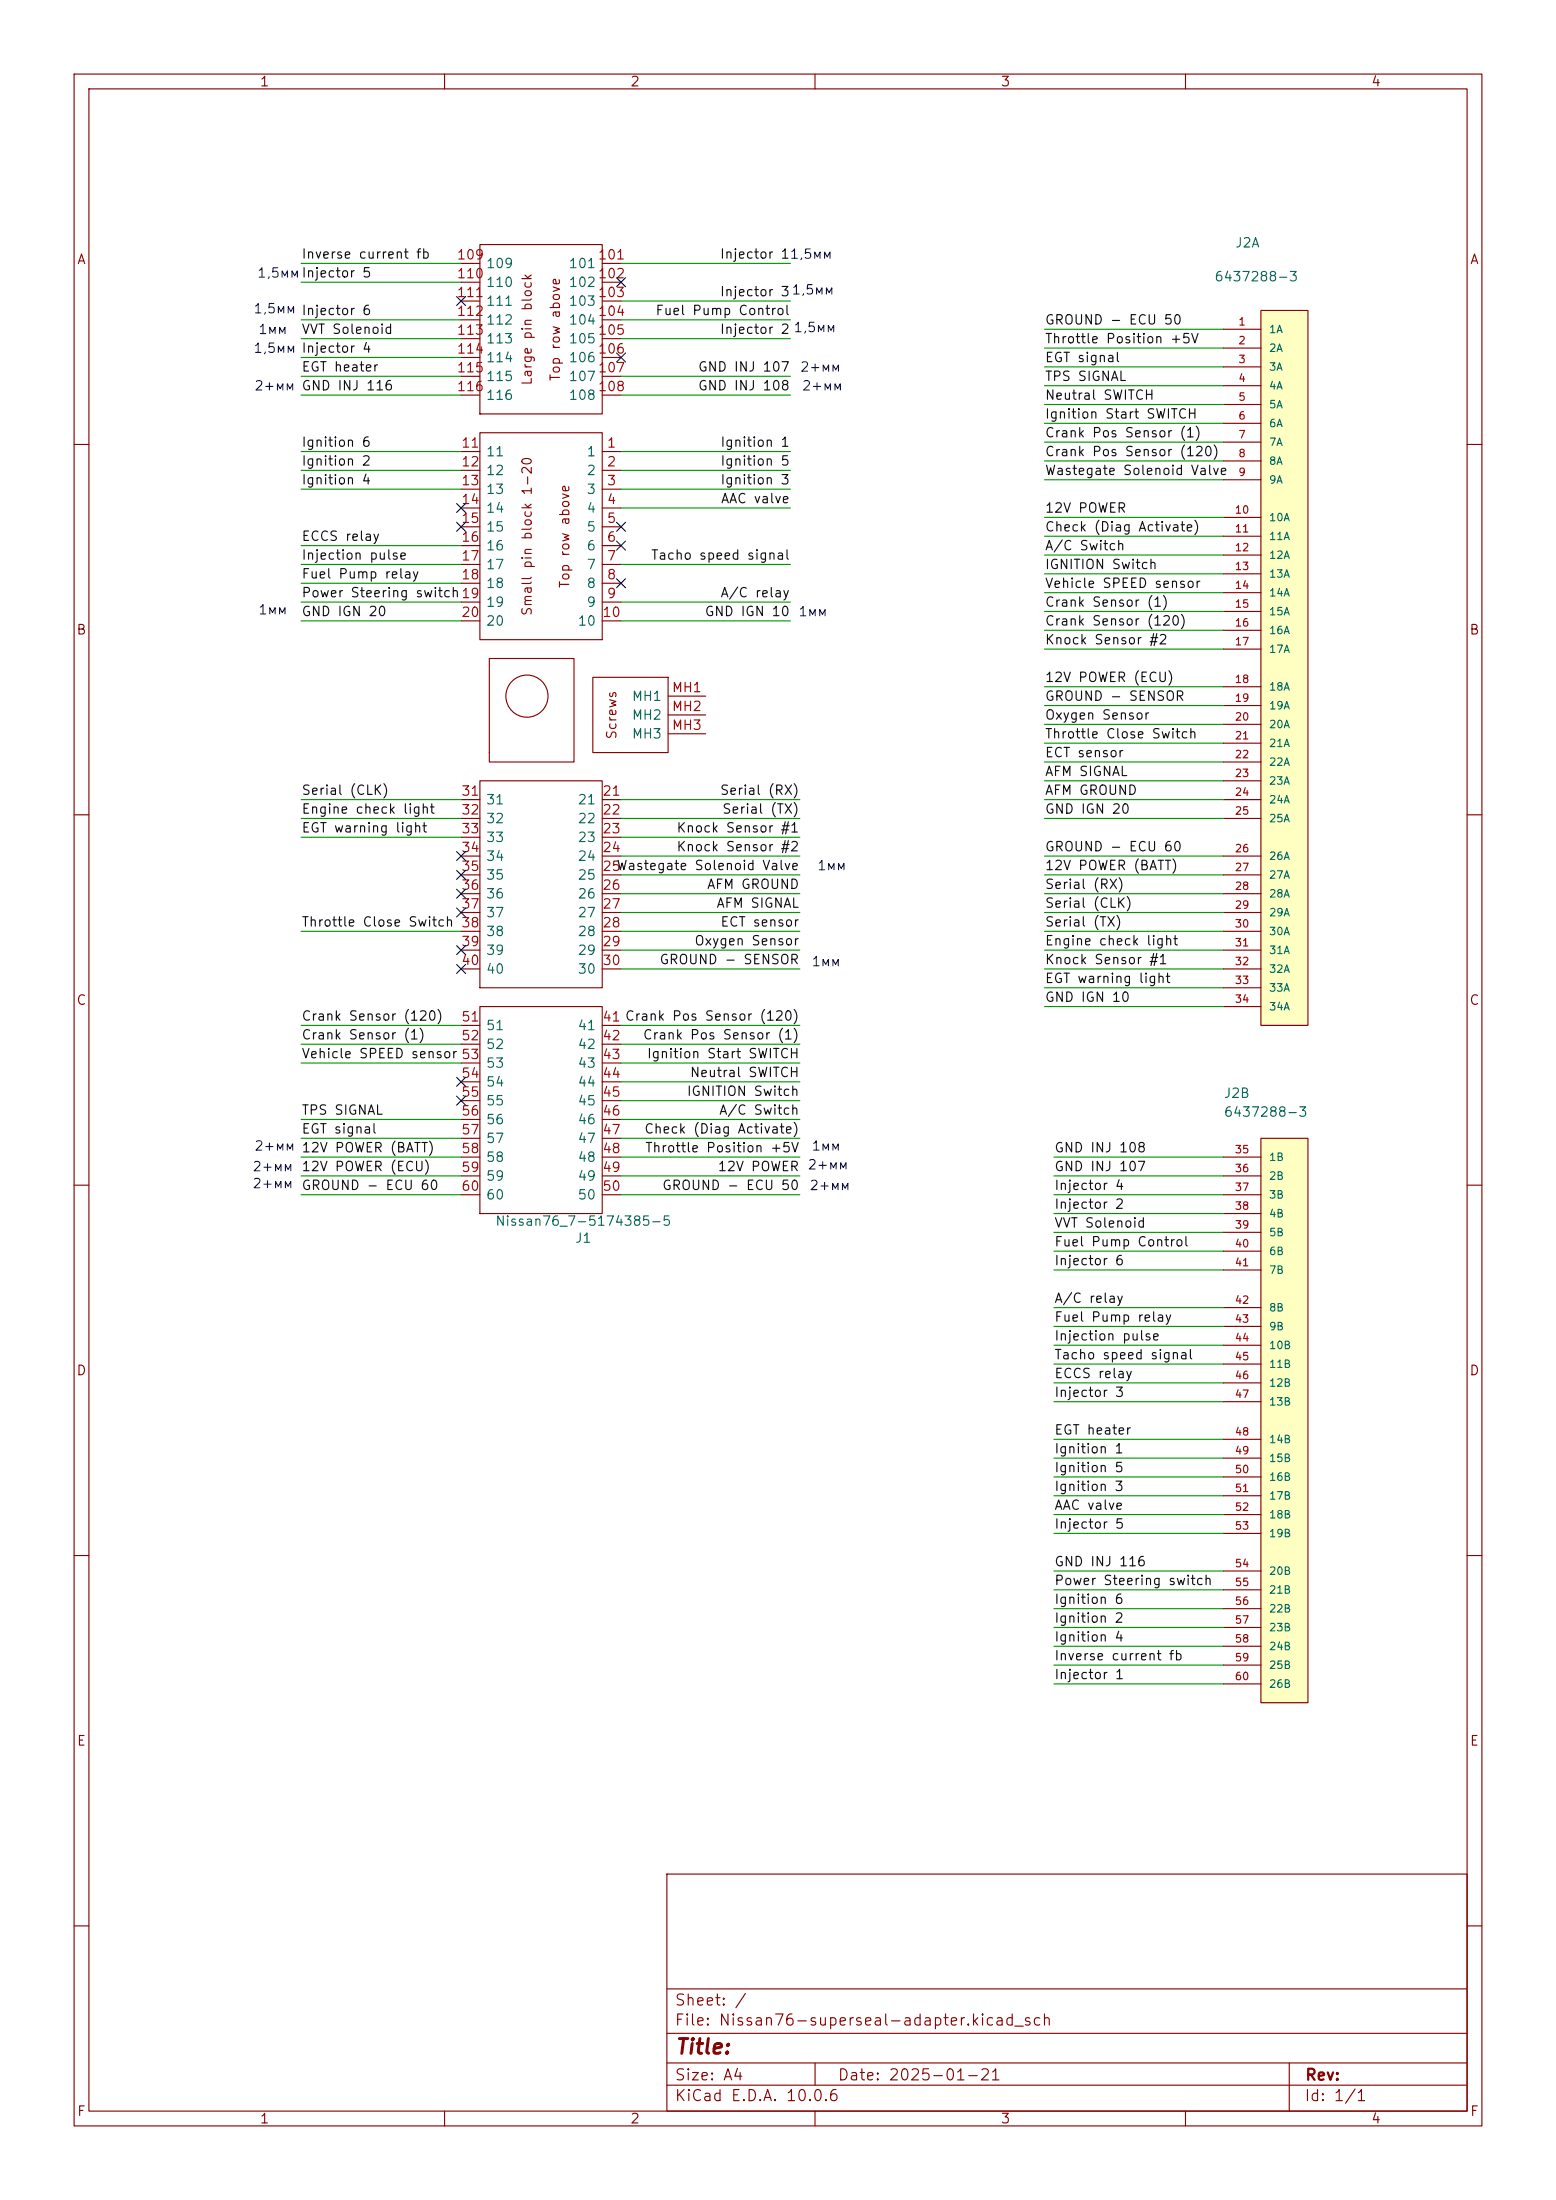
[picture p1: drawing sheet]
<svg xmlns="http://www.w3.org/2000/svg" width="210mm" height="297mm" viewBox="0 0 210 297" stroke-linecap="round" stroke-linejoin="round" font-family="sans-serif">
<g fill="none" stroke="#840000" stroke-width=".15">
<path d="M10 10h190v277h-190zM12 12h186v273h-186zM60 10v2M110 10v2M160 10v2M62.2 35.6h2.6M62.2 38.1h2.6M64.8 33h16.5v22.9h-16.5zM81.3 35.6h2.5M81.3 38.1h2.5M62.2 40.6h2.6M62.2 43.2h2.6"/>
<path d="M62.2 45.7h2.6M62.2 48.3h2.6M62.2 50.8h2.6M62.2 53.3h2.6M64.8 58.4h16.5v28h-16.5zM64.8 55.9h.1M81.3 40.6h2.5M81.3 43.2h2.5M81.3 45.7h2.5M81.3 48.3h2.5M81.3 50.8h2.5M81.3 53.3h2.5"/>
<path d="M10 60h2M62.2 61h2.6M62.2 63.5h2.6M62.2 66h2.6M62.2 68.6h2.6M62.2 71.1h2.6M62.2 73.7h2.6M62.2 76.2h2.6M62.2 78.7h2.6M81.3 61h2.5M81.3 63.5h2.5M81.3 66h2.5"/>
<path d="M81.3 68.6h2.5M81.3 71.1h2.5M81.3 73.7h2.5M81.3 76.2h2.5M81.3 78.7h2.5M198 60h2M62.2 81.3h2.6M62.2 83.8h2.6M66 88.9h11.5v14h-11.5zM80 91.4h10.2v10.2h-10.2zM81.3 81.3h2.5M81.3 83.8h2.5"/>
<path d="M90.2 94h5M90.2 96.5h5M90.2 99.1h5M10 110h2M62.2 108h2.6M62.2 110.5h2.6M62.2 113h2.6M62.2 115.6h2.6M62.2 118.1h2.6M64.8 105.4h16.5v28h-16.5zM81.3 108h2.5M81.3 110.5h2.5"/>
<path d="M81.3 113h2.5M81.3 115.6h2.5M81.3 118.1h2.5M198 110h2M62.2 120.7h2.6M62.2 123.2h2.6M62.2 125.7h2.6M62.2 128.3h2.6M62.2 130.8h2.6M62.2 138.4h2.6M64.8 135.9h16.5v27.9h-16.5zM81.3 120.7h2.5"/>
<path d="M81.3 123.2h2.5M81.3 125.7h2.5M81.3 128.3h2.5M81.3 130.8h2.5M81.3 138.4h2.5M10 160h2M62.2 141h2.6M62.2 143.5h2.6M62.2 146.1h2.6M62.2 148.6h2.6M62.2 151.1h2.6M62.2 153.7h2.6"/>
<path d="M62.2 156.2h2.6M62.2 158.8h2.6M81.3 141h2.5M81.3 143.5h2.5M81.3 146.1h2.5M81.3 148.6h2.5M81.3 151.1h2.5M81.3 153.7h2.5M81.3 156.2h2.5M81.3 158.8h2.5M198 160h2M62.2 161.3h2.6"/>
<path d="M64.8 163.8h.1M81.3 161.3h2.5M10 210h2M198 210h2M90 253h108v32h-108zM10 260h2M90 278.5h108M90 274.5h108M90 268.5h108M110 278.5v3M174 278.5v6.5M198 260h2"/>
<path d="M60 285v2M90 281.5h108M110 285v2M160 285v2"/>
<circle cx="71.1" cy="94" r="2.84"/>
</g>
<path d="M170.2 153.7h6.3v76.2h-6.3z" fill="#ffffc2"/>
<g fill="none" stroke="#840000" stroke-width=".15">
<path d="M165.1 156.2h5.1M165.1 158.8h5.1M170.2 153.7h6.3v76.2h-6.3zM165.1 161.3h5.1M165.1 163.8h5.1M165.1 166.4h5.1M165.1 168.9h5.1M165.1 171.5h5.1M165.1 176.5h5.1M165.1 179.1h5.1M165.1 181.6h5.1M165.1 184.2h5.1"/>
<path d="M165.1 186.7h5.1M165.1 189.2h5.1M165.1 194.3h5.1M165.1 196.9h5.1M165.1 199.4h5.1M165.1 201.9h5.1M165.1 204.5h5.1M165.1 207h5.1M165.1 212.1h5.1M165.1 214.6h5.1M165.1 217.2h5.1M165.1 219.7h5.1"/>
<path d="M165.1 222.2h5.1M165.1 224.8h5.1M165.1 227.3h5.1"/>
</g>
<path d="M170.2 41.9h6.3v96.5h-6.3z" fill="#ffffc2"/>
<g fill="none" stroke="#840000" stroke-width=".15">
<path d="M165.1 44.5h5.1M165.1 47h5.1M165.1 49.5h5.1M165.1 52.1h5.1M165.1 54.6h5.1M165.1 57.2h5.1M165.1 59.7h5.1M170.2 41.9h6.3v96.5h-6.3zM165.1 62.2h5.1M165.1 64.8h5.1M165.1 69.9h5.1M165.1 72.4h5.1"/>
<path d="M165.1 74.9h5.1M165.1 77.5h5.1M165.1 80h5.1M165.1 82.6h5.1M165.1 85.1h5.1M165.1 87.6h5.1M165.1 92.7h5.1M165.1 95.3h5.1M165.1 97.8h5.1M165.1 100.3h5.1M165.1 102.9h5.1M165.1 105.4h5.1"/>
<path d="M165.1 108h5.1M165.1 110.5h5.1M165.1 115.6h5.1M165.1 118.1h5.1M165.1 120.7h5.1M165.1 123.2h5.1M165.1 125.7h5.1M165.1 128.3h5.1M165.1 130.8h5.1M165.1 133.4h5.1M165.1 135.9h5.1"/>
</g>
<g fill="none" stroke="#009600" stroke-width=".15">
<path d="M40.6 35.6h21.6M40.6 38.1h21.6M83.8 35.6h22.9M40.6 53.3h21.6M40.6 45.7h21.6M40.6 43.2h21.6M40.6 50.8h21.6M40.6 48.3h21.6M83.8 40.6h22.9M83.8 53.3h22.9M83.8 45.7h22.9M83.8 43.2h22.9"/>
<path d="M83.8 50.8h22.9M141 54.6h24.1M141 59.7h24.1M141 57.2h24.1M141 49.5h24.1M141 52.1h24.1M141 44.5h24.1M141 47h24.1M40.6 63.5h21.6M40.6 66h21.6M40.6 61h21.6M40.6 76.2h21.6"/>
<path d="M40.6 78.7h21.6M40.6 73.7h21.6M83.8 63.5h22.9M83.8 66h22.9M83.8 61h22.9M83.8 68.6h22.9M83.8 76.2h22.9M141 62.2h24.1M141 77.5h24.1M141 72.4h24.1M141 64.8h24.1M141 69.9h24.1"/>
<path d="M141 74.9h24.1M40.6 83.8h21.6M40.6 81.3h21.6M83.8 83.8h22.9M83.8 81.3h22.9M141 80h24.1M141 85.1h24.1M141 82.6h24.1M141 87.6h24.1M141 95.3h24.1M141 92.7h24.1M141 97.8h24.1"/>
<path d="M40.6 113h21.6M40.6 110.5h21.6M40.6 108h21.6M83.8 118.1h24.1M83.8 115.6h24.1M83.8 113h24.1M83.8 110.5h24.1M83.8 108h24.1M141 118.1h24.1M141 115.6h24.1M141 110.5h24.1M141 108h24.1"/>
<path d="M141 105.4h24.1M141 102.9h24.1M141 100.3h24.1M40.6 125.7h21.6M40.6 138.4h21.6M83.8 130.8h24.1M83.8 120.7h24.1M83.8 128.3h24.1M83.8 125.7h24.1M83.8 138.4h24.1M83.8 123.2h24.1M141 130.8h24.1"/>
<path d="M141 120.7h24.1M141 128.3h24.1M141 125.7h24.1M141 123.2h24.1M141 135.9h24.1M141 133.4h24.1M40.6 141h21.6M40.6 143.5h21.6M40.6 156.2h21.6M40.6 158.8h21.6M40.6 153.7h21.6M40.6 151.1h21.6"/>
<path d="M83.8 141h24.1M83.8 143.5h24.1M83.8 156.2h24.1M83.8 158.8h24.1M83.8 153.7h24.1M83.8 151.1h24.1M83.8 146.1h24.1M83.8 148.6h24.1M142.2 156.2h22.9M142.2 158.8h22.9M40.6 161.3h21.6M83.8 161.3h24.1"/>
<path d="M142.2 161.3h22.9M142.2 168.9h22.9M142.2 166.4h22.9M142.2 171.5h22.9M142.2 163.8h22.9M142.2 179.1h22.9M142.2 176.5h22.9M142.2 189.2h22.9M142.2 184.2h22.9M142.2 181.6h22.9M142.2 186.7h22.9M142.2 199.4h22.9"/>
<path d="M142.2 194.3h22.9M142.2 196.9h22.9M142.2 214.6h22.9M142.2 212.1h22.9M142.2 219.7h22.9M142.2 217.2h22.9M142.2 204.5h22.9M142.2 201.9h22.9M142.2 207h22.9M142.2 227.3h22.9M142.2 222.2h22.9M142.2 224.8h22.9"/>
</g>
<g fill="none" stroke="#000084" stroke-width=".15">
<path d="M83.2 37.5l1.2 1.2M84.4 37.5l-1.2 1.2M61.6 40l1.2 1.2M62.8 40l-1.2 1.2M83.2 47.7l1.2 1.2M84.4 47.7l-1.2 1.2M61.6 70.5l1.2 1.2M61.6 68l1.2 1.2M62.8 70.5l-1.2 1.2M62.8 68l-1.2 1.2M83.2 70.5l1.2 1.2M83.2 78.1l1.2 1.2"/>
<path d="M83.2 73.1l1.2 1.2M84.4 70.5l-1.2 1.2M84.4 78.1l-1.2 1.2M84.4 73.1l-1.2 1.2M61.6 117.5l1.2 1.2M61.6 115l1.2 1.2M62.8 117.5l-1.2 1.2M62.8 115l-1.2 1.2M61.6 127.7l1.2 1.2M61.6 130.2l1.2 1.2M61.6 122.6l1.2 1.2M61.6 120l1.2 1.3"/>
<path d="M62.8 127.7l-1.2 1.2M62.8 130.2l-1.2 1.2M62.8 122.6l-1.2 1.2M62.8 120l-1.2 1.3M61.6 145.4l1.2 1.3M61.6 148l1.2 1.2M62.8 145.4l-1.2 1.3M62.8 148l-1.2 1.2"/>
</g>
<text font-size="2" fill="#840000" x="91" y="277.8">Title:</text>
<g font-size="1.5" fill="#840000">
<text x="91" y="273.8">File: Nissan76-superseal-adapter.kicad_sch</text>
<text x="91" y="271.1">Sheet: /</text>
<text x="91" y="281.2">Size: A4</text>
<text x="113" y="281.2">Date: 2025-01-21</text>
<text x="176.1" y="281.2">Rev:</text>
<text x="91" y="284">KiCad E.D.A. 10.0.6</text>
<text x="176" y="284">Id: 1/1</text>
</g>
<g font-size="1.3" fill="#840000">
<text x="35" y="12">1</text>
<text x="85" y="12">2</text>
<text x="135" y="12">3</text>
<text x="185" y="12">4</text>
<text x="10.3" y="36">A</text>
<text x="198.3" y="36">A</text>
<text x="72.1" y="52.1" transform="rotate(-90 72.1 52.1)">Large pin block</text>
<text x="75.9" y="51.6" transform="rotate(-90 75.9 51.6)">Top row above</text>
<text x="72.1" y="83.3" transform="rotate(-90 72.1 83.3)">Small pin block 1-20</text>
<text x="77.2" y="79.5" transform="rotate(-90 77.2 79.5)">Top row above</text>
<text x="10.2" y="86">B</text>
<text x="198.2" y="86">B</text>
<text x="83.5" y="99.9" transform="rotate(-90 83.5 99.9)">Screws</text>
<text x="10.2" y="136">C</text>
<text x="198.2" y="136">C</text>
<text x="10.2" y="186">D</text>
<text x="198.2" y="186">D</text>
<text x="10.3" y="236">E</text>
<text x="198.3" y="236">E</text>
<text x="10.3" y="286">F</text>
<text x="35" y="287">1</text>
<text x="85" y="287">2</text>
<text x="135" y="287">3</text>
<text x="185" y="287">4</text>
<text x="198.3" y="286">F</text>
</g>
<g font-size="1.3" fill="#0f0f0f">
<text x="40.6" y="35.2">Inverse current fb</text>
<text x="97.1" y="35.2">Injector 11,5мм</text>
<text x="97.1" y="40.3">Injector 31,5мм</text>
<text x="40.6" y="45.4">VVT Solenoid</text>
<text x="88.4" y="42.9">Fuel Pump Control</text>
<text x="97.1" y="45.4">Injector 2</text>
<text x="140.9" y="46.7">Throttle Position +5V</text>
<text x="140.9" y="44.1">GROUND - ECU 50</text>
<text x="40.6" y="50.5">EGT heater</text>
<text x="94.1" y="50.5">GND INJ 107</text>
<text x="94.1" y="53">GND INJ 108</text>
<text x="140.9" y="49.2">EGT signal</text>
<text x="140.9" y="51.8">TPS SIGNAL</text>
<text x="140.9" y="59.4">Crank Pos Sensor (1)</text>
<text x="140.9" y="54.3">Neutral SWITCH</text>
<text x="140.9" y="56.8">Ignition Start SWITCH</text>
<text x="40.6" y="60.6">Ignition 6</text>
<text x="40.6" y="63.2">Ignition 2</text>
<text x="40.6" y="65.7">Ignition 4</text>
<text x="97.1" y="65.7">Ignition 3</text>
<text x="97.1" y="63.2">Ignition 5</text>
<text x="97.1" y="60.6">Ignition 1</text>
<text x="140.9" y="61.9">Crank Pos Sensor (120)</text>
<text x="140.9" y="64.5">Wastegate Solenoid Valve</text>
<text x="97.2" y="68.3">AAC valve</text>
<text x="140.9" y="69.5">12V POWER</text>
<text x="40.6" y="75.9">Injection pulse</text>
<text x="40.6" y="73.3">ECCS relay</text>
<text x="87.8" y="75.9">Tacho speed signal</text>
<text x="140.9" y="72.1">Check (Diag Activate)</text>
<text x="140.9" y="74.6">A/C Switch</text>
<text x="140.9" y="77.2">IGNITION Switch</text>
<text x="40.6" y="78.4">Fuel Pump relay</text>
<text x="40.6" y="83.5">GND IGN 20</text>
<text x="40.6" y="81">Power Steering switch19</text>
<text x="95" y="83.5">GND IGN 10</text>
<text x="97.1" y="81">A/C relay</text>
<text x="140.9" y="79.7">Vehicle SPEED sensor</text>
<text x="140.9" y="82.2">Crank Sensor (1)</text>
<text x="140.9" y="84.8">Crank Sensor (120)</text>
<text x="140.9" y="87.3">Knock Sensor #2</text>
<text x="140.9" y="94.9">GROUND - SENSOR</text>
<text x="140.9" y="92.4">12V POWER (ECU)</text>
<text x="140.9" y="97.5">Oxygen Sensor</text>
<text x="140.9" y="100">Throttle Close Switch</text>
<text x="40.6" y="107.6">Serial (CLK)</text>
<text x="97.1" y="107.6">Serial (RX)</text>
<text x="140.9" y="102.6">ECT sensor</text>
<text x="140.9" y="105.1">AFM SIGNAL</text>
<text x="140.9" y="107.6">AFM GROUND</text>
<text x="40.6" y="110.2">Engine check light</text>
<text x="40.6" y="112.7">EGT warning light</text>
<text x="91.2" y="112.7">Knock Sensor #1</text>
<text x="97.4" y="110.2">Serial (TX)</text>
<text x="140.9" y="110.2">GND IGN 20</text>
<text x="83.1" y="117.8">Wastegate Solenoid Valve</text>
<text x="91.2" y="115.3">Knock Sensor #2</text>
<text x="140.9" y="117.8">12V POWER (BATT)</text>
<text x="140.9" y="115.3">GROUND - ECU 60</text>
<text x="40.6" y="125.4">Throttle Close Switch 38</text>
<text x="95.3" y="120.3">AFM GROUND</text>
<text x="96.6" y="122.9">AFM SIGNAL</text>
<text x="97.1" y="125.4">ECT sensor</text>
<text x="140.9" y="120.3">Serial (RX)</text>
<text x="140.9" y="125.4">Serial (TX)</text>
<text x="140.9" y="122.9">Serial (CLK)</text>
<text x="88.9" y="130.5">GROUND - SENSOR</text>
<text x="93.6" y="128">Oxygen Sensor</text>
<text x="140.9" y="128">Engine check light</text>
<text x="140.9" y="130.5">Knock Sensor #1</text>
<text x="140.9" y="133">EGT warning light</text>
<text x="140.9" y="135.6">GND IGN 10</text>
<text x="40.6" y="143.2">Vehicle SPEED sensor 53</text>
<text x="40.6" y="138.1">Crank Sensor (120)</text>
<text x="40.6" y="140.7">Crank Sensor (1)</text>
<text x="86.7" y="140.7">Crank Pos Sensor (1)</text>
<text x="87.2" y="143.2">Ignition Start SWITCH</text>
<text x="92.6" y="148.3">IGNITION Switch</text>
<text x="93" y="145.7">Neutral SWITCH</text>
<text x="40.6" y="150.8">TPS SIGNAL</text>
<text x="40.6" y="153.4">EGT signal</text>
<text x="86.9" y="153.4">Check (Diag Activate)</text>
<text x="87" y="155.9">Throttle Position +5V</text>
<text x="97" y="150.8">A/C Switch</text>
<text x="142.2" y="155.9">GND INJ 108</text>
<text x="40.6" y="161">GROUND - ECU 60</text>
<text x="40.6" y="158.4">12V POWER (ECU)</text>
<text x="89.3" y="161">GROUND - ECU 50</text>
<text x="96.8" y="158.4">12V POWER</text>
<text x="142.2" y="158.4">GND INJ 107</text>
<text x="142.2" y="161">Injector 4</text>
<text x="142.2" y="166.1">VVT Solenoid</text>
<text x="142.2" y="163.5">Injector 2</text>
<text x="142.2" y="171.1">Injector 6</text>
<text x="142.2" y="168.6">Fuel Pump Control</text>
<text x="142.2" y="178.8">Fuel Pump relay</text>
<text x="142.2" y="176.2">A/C relay</text>
<text x="142.2" y="183.8">Tacho speed signal</text>
<text x="142.2" y="181.3">Injection pulse</text>
<text x="142.2" y="186.4">ECCS relay</text>
<text x="142.2" y="188.9">Injector 3</text>
<text x="142.2" y="194">EGT heater</text>
<text x="142.2" y="196.5">Ignition 1</text>
<text x="142.2" y="199.1">Ignition 5</text>
<text x="142.2" y="201.6">Ignition 3</text>
<text x="142.2" y="206.7">Injector 5</text>
<text x="142.2" y="204.2">AAC valve</text>
<text x="142.2" y="214.3">Power Steering switch</text>
<text x="142.2" y="211.8">GND INJ 116</text>
<text x="142.2" y="216.9">Ignition 6</text>
<text x="142.2" y="219.4">Ignition 2</text>
<text x="142.2" y="221.9">Ignition 4</text>
<text x="142.2" y="224.5">Inverse current fb</text>
<text x="142.2" y="227">Injector 1</text>
</g>
<g font-size="1.3" fill="#a90000">
<text x="61.6" y="35.3">109</text>
<text x="80.6" y="35.3">101</text>
<text x="61.6" y="37.9">110</text>
<text x="61.6" y="40.4">111</text>
<text x="80.6" y="37.9">102</text>
<text x="80.6" y="40.4">103</text>
<text x="61.6" y="43">112</text>
<text x="61.6" y="45.5">113</text>
<text x="80.6" y="43">104</text>
<text x="80.6" y="45.5">105</text>
<text x="61.6" y="48">114</text>
<text x="61.6" y="50.6">115</text>
<text x="61.6" y="53.1">116</text>
<text x="80.6" y="48">106</text>
<text x="80.6" y="50.6">107</text>
<text x="80.6" y="53.1">108</text>
<text x="62.2" y="60.7">11</text>
<text x="62.2" y="63.3">12</text>
<text x="62.2" y="65.8">13</text>
<text x="81.8" y="60.7">1</text>
<text x="81.8" y="63.3">2</text>
<text x="81.8" y="65.8">3</text>
<text x="62.2" y="68.4">14</text>
<text x="62.2" y="70.9">15</text>
<text x="81.8" y="68.4">4</text>
<text x="81.8" y="70.9">5</text>
<text x="62.2" y="73.4">16</text>
<text x="62.2" y="76">17</text>
<text x="81.8" y="73.4">6</text>
<text x="81.8" y="76">7</text>
<text x="62.2" y="78.5">18</text>
<text x="62.2" y="83.6">20</text>
<text x="81.2" y="83.6">10</text>
<text x="81.8" y="78.5">8</text>
<text x="81.8" y="81.1">9</text>
<text x="90.6" y="93.8">MH1</text>
<text x="90.6" y="96.3">MH2</text>
<text x="90.6" y="98.8">MH3</text>
<text x="62.2" y="107.7">31</text>
<text x="81.2" y="107.7">21</text>
<text x="62.2" y="110.3">32</text>
<text x="62.2" y="112.8">33</text>
<text x="81.2" y="110.3">22</text>
<text x="81.2" y="112.8">23</text>
<text x="62.2" y="115.4">34</text>
<text x="62.2" y="117.9">35</text>
<text x="81.2" y="115.4">24</text>
<text x="81.2" y="117.9">25</text>
<text x="62.2" y="120.4">36</text>
<text x="62.2" y="123">37</text>
<text x="81.2" y="120.4">26</text>
<text x="81.2" y="123">27</text>
<text x="81.2" y="125.5">28</text>
<text x="62.2" y="128.1">39</text>
<text x="62.2" y="130.6">40</text>
<text x="81.2" y="128.1">29</text>
<text x="81.2" y="130.6">30</text>
<text x="62.2" y="138.2">51</text>
<text x="62.2" y="140.8">52</text>
<text x="81.2" y="138.2">41 Crank Pos Sensor (120)</text>
<text x="81.2" y="140.8">42</text>
<text x="81.2" y="143.3">43</text>
<text x="62.2" y="145.8">54</text>
<text x="62.2" y="148.4">55</text>
<text x="81.2" y="145.8">44</text>
<text x="81.2" y="148.4">45</text>
<text x="62.2" y="150.9">56</text>
<text x="62.2" y="153.5">57</text>
<text x="62.2" y="156">58</text>
<text x="81.2" y="150.9">46</text>
<text x="81.2" y="153.5">47</text>
<text x="81.2" y="156">48</text>
<text x="62.2" y="158.5">59</text>
<text x="62.2" y="161.1">60</text>
<text x="81.2" y="158.5">49</text>
<text x="81.2" y="161.1">50</text>
</g>
<g font-size="1.3" fill="#006464">
<text x="166.6" y="33.7">J2A</text>
<text x="65.5" y="36.5">109</text>
<text x="65.5" y="39.1">110</text>
<text x="65.5" y="41.6">111</text>
<text x="76.7" y="36.5">101</text>
<text x="76.7" y="39.1">102</text>
<text x="76.7" y="41.6">103</text>
<text x="163.8" y="38.3">6437288-3</text>
<text x="65.5" y="44.1">112</text>
<text x="65.5" y="46.7">113</text>
<text x="76.7" y="44.1">104</text>
<text x="76.7" y="46.7">105</text>
<text x="65.5" y="49.2">114</text>
<text x="65.5" y="51.8">115</text>
<text x="76.7" y="49.2">106</text>
<text x="76.7" y="51.8">107</text>
<text x="65.5" y="54.3">116</text>
<text x="76.7" y="54.3">108</text>
<text x="65.5" y="61.9">11</text>
<text x="65.5" y="64.5">12</text>
<text x="79.1" y="61.9">1</text>
<text x="79.1" y="64.5">2</text>
<text x="65.5" y="67">13</text>
<text x="65.5" y="69.5">14</text>
<text x="79.1" y="67">3</text>
<text x="79.1" y="69.5">4</text>
<text x="65.5" y="72.1">15</text>
<text x="65.5" y="74.6">16</text>
<text x="65.5" y="77.2">17</text>
<text x="79.1" y="72.1">5</text>
<text x="79.1" y="74.6">6</text>
<text x="79.1" y="77.2">7</text>
<text x="65.5" y="79.7">18</text>
<text x="65.5" y="82.2">19</text>
<text x="79.1" y="79.7">8</text>
<text x="79.1" y="82.2">9</text>
<text x="65.5" y="84.8">20</text>
<text x="77.9" y="84.8">10</text>
<text x="85.2" y="94.9">MH1</text>
<text x="85.2" y="97.5">MH2</text>
<text x="85.2" y="100">MH3</text>
<text x="65.5" y="108.9">31</text>
<text x="65.5" y="111.5">32</text>
<text x="65.5" y="114">33</text>
<text x="77.9" y="108.9">21</text>
<text x="77.9" y="111.5">22</text>
<text x="77.9" y="114">23</text>
<text x="65.5" y="116.5">34</text>
<text x="65.5" y="119.1">35</text>
<text x="77.9" y="116.5">24</text>
<text x="77.9" y="119.1">25</text>
<text x="65.5" y="121.6">36</text>
<text x="65.5" y="124.2">37</text>
<text x="77.9" y="121.6">26</text>
<text x="77.9" y="124.2">27</text>
<text x="65.5" y="126.7">38</text>
<text x="65.5" y="129.2">39</text>
<text x="65.5" y="131.8">40</text>
<text x="77.9" y="126.7">28</text>
<text x="77.9" y="129.2">29</text>
<text x="77.9" y="131.8">30</text>
<text x="65.5" y="139.4">51</text>
<text x="65.5" y="141.9">52</text>
<text x="77.9" y="139.4">41</text>
<text x="77.9" y="141.9">42</text>
<text x="65.5" y="144.5">53</text>
<text x="65.5" y="147">54</text>
<text x="65.5" y="149.6">55</text>
<text x="77.9" y="144.5">43</text>
<text x="77.9" y="147">44</text>
<text x="77.9" y="149.6">45</text>
<text x="165.1" y="148.5">J2B</text>
<text x="65.5" y="152.1">56</text>
<text x="65.5" y="154.6">57</text>
<text x="77.9" y="152.1">46</text>
<text x="77.9" y="154.6">47</text>
<text x="165.1" y="151.1">6437288-3</text>
<text x="65.5" y="157.2">58</text>
<text x="65.5" y="159.7">59</text>
<text x="77.9" y="157.2">48</text>
<text x="77.9" y="159.7">49</text>
<text x="65.5" y="162.3">60</text>
<text x="66.8" y="165.8">Nissan76_7-5174385-5</text>
<text x="77.9" y="162.3">50</text>
<text x="77.5" y="168.1">J1</text>
</g>
<g font-size="1.3" fill="#0000c2">
<text x="34.6" y="37.8">1,5ммInjector 5</text>
<text x="34.1" y="48">1,5мм Injector 4</text>
<text x="34.1" y="42.6">1,5мм Injector 6</text>
<text x="34.8" y="45.4">1мм</text>
<text x="107" y="45.2">1,5мм</text>
<text x="34.2" y="53">2+мм GND INJ 116</text>
<text x="107.9" y="50.5">2+мм</text>
<text x="108.1" y="53">2+мм</text>
<text x="34.8" y="83.3">1мм</text>
<text x="107.7" y="83.5">1мм</text>
<text x="110.2" y="117.8">1мм</text>
<text x="109.4" y="130.8">1мм</text>
<text x="34.2" y="155.7">2+мм 12V POWER (BATT)</text>
<text x="109.4" y="155.7">1мм</text>
<text x="34" y="160.7">2+мм</text>
<text x="34" y="158.4">2+мм</text>
<text x="108.9" y="158.2">2+мм</text>
<text x="109.2" y="161">2+мм</text>
</g>
<g font-size="1" fill="#a90000">
<text x="167.1" y="44.2">1</text>
<text x="167.1" y="46.7">2</text>
<text x="167.1" y="49.3">3</text>
<text x="167.1" y="51.8">4</text>
<text x="167.1" y="54.4">5</text>
<text x="167.1" y="56.9">6</text>
<text x="167.1" y="59.4">7</text>
<text x="167.1" y="62">8</text>
<text x="167.1" y="64.5">9</text>
<text x="166.6" y="69.6">10</text>
<text x="166.6" y="72.1">11</text>
<text x="166.6" y="74.7">12</text>
<text x="166.6" y="77.2">13</text>
<text x="166.6" y="79.8">14</text>
<text x="166.6" y="82.3">15</text>
<text x="166.6" y="84.8">16</text>
<text x="166.6" y="87.4">17</text>
<text x="166.6" y="92.5">18</text>
<text x="166.6" y="95">19</text>
<text x="166.6" y="97.5">20</text>
<text x="166.6" y="100.1">21</text>
<text x="166.6" y="102.6">22</text>
<text x="166.6" y="105.2">23</text>
<text x="166.6" y="107.7">24</text>
<text x="166.6" y="110.2">25</text>
<text x="166.6" y="115.3">26</text>
<text x="166.6" y="117.9">27</text>
<text x="166.6" y="120.4">28</text>
<text x="166.6" y="122.9">29</text>
<text x="166.6" y="125.5">30</text>
<text x="166.6" y="128">31</text>
<text x="166.6" y="130.6">32</text>
<text x="166.6" y="133.1">33</text>
<text x="166.6" y="135.6">34</text>
<text x="166.6" y="156">35</text>
<text x="166.6" y="158.5">36</text>
<text x="166.6" y="161">37</text>
<text x="166.6" y="163.6">38</text>
<text x="166.6" y="166.1">39</text>
<text x="166.6" y="168.7">40</text>
<text x="166.6" y="171.2">41</text>
<text x="166.6" y="176.3">42</text>
<text x="166.6" y="178.8">43</text>
<text x="166.6" y="181.4">44</text>
<text x="166.6" y="183.9">45</text>
<text x="166.6" y="186.4">46</text>
<text x="166.6" y="189">47</text>
<text x="166.6" y="194.1">48</text>
<text x="166.6" y="196.6">49</text>
<text x="166.6" y="199.1">50</text>
<text x="166.6" y="201.7">51</text>
<text x="166.6" y="204.2">52</text>
<text x="166.6" y="206.8">53</text>
<text x="166.6" y="211.8">54</text>
<text x="166.6" y="214.4">55</text>
<text x="166.6" y="216.9">56</text>
<text x="166.6" y="219.5">57</text>
<text x="166.6" y="222">58</text>
<text x="166.6" y="224.5">59</text>
<text x="166.6" y="227.1">60</text>
</g>
<g font-size="1" fill="#006464">
<text x="171.2" y="45.2">1A</text>
<text x="171.2" y="47.8">2A</text>
<text x="171.2" y="50.3">3A</text>
<text x="171.2" y="52.8">4A</text>
<text x="171.2" y="55.4">5A</text>
<text x="171.2" y="57.9">6A</text>
<text x="171.2" y="60.5">7A</text>
<text x="171.2" y="63">8A</text>
<text x="171.2" y="65.5">9A</text>
<text x="171.2" y="70.6">10A</text>
<text x="171.2" y="73.2">11A</text>
<text x="171.2" y="75.7">12A</text>
<text x="171.2" y="78.2">13A</text>
<text x="171.2" y="80.8">14A</text>
<text x="171.2" y="83.3">15A</text>
<text x="171.2" y="85.9">16A</text>
<text x="171.2" y="88.4">17A</text>
<text x="171.2" y="93.5">18A</text>
<text x="171.2" y="96">19A</text>
<text x="171.2" y="98.6">20A</text>
<text x="171.2" y="101.1">21A</text>
<text x="171.2" y="103.6">22A</text>
<text x="171.2" y="106.2">23A</text>
<text x="171.2" y="108.7">24A</text>
<text x="171.2" y="111.3">25A</text>
<text x="171.2" y="116.3">26A</text>
<text x="171.2" y="118.9">27A</text>
<text x="171.2" y="121.4">28A</text>
<text x="171.2" y="124">29A</text>
<text x="171.2" y="126.5">30A</text>
<text x="171.2" y="129">31A</text>
<text x="171.2" y="131.6">32A</text>
<text x="171.2" y="134.1">33A</text>
<text x="171.2" y="136.7">34A</text>
<text x="171.2" y="157">1B</text>
<text x="171.2" y="159.5">2B</text>
<text x="171.2" y="162.1">3B</text>
<text x="171.2" y="164.6">4B</text>
<text x="171.2" y="167.1">5B</text>
<text x="171.2" y="169.7">6B</text>
<text x="171.2" y="172.2">7B</text>
<text x="171.2" y="177.3">8B</text>
<text x="171.2" y="179.8">9B</text>
<text x="171.2" y="182.4">10B</text>
<text x="171.2" y="184.9">11B</text>
<text x="171.2" y="187.5">12B</text>
<text x="171.2" y="190">13B</text>
<text x="171.2" y="195.1">14B</text>
<text x="171.2" y="197.6">15B</text>
<text x="171.2" y="200.2">16B</text>
<text x="171.2" y="202.7">17B</text>
<text x="171.2" y="205.2">18B</text>
<text x="171.2" y="207.8">19B</text>
<text x="171.2" y="212.9">20B</text>
<text x="171.2" y="215.4">21B</text>
<text x="171.2" y="217.9">22B</text>
<text x="171.2" y="220.5">23B</text>
<text x="171.2" y="223">24B</text>
<text x="171.2" y="225.6">25B</text>
<text x="171.2" y="228.1">26B</text>
</g>
</svg>
